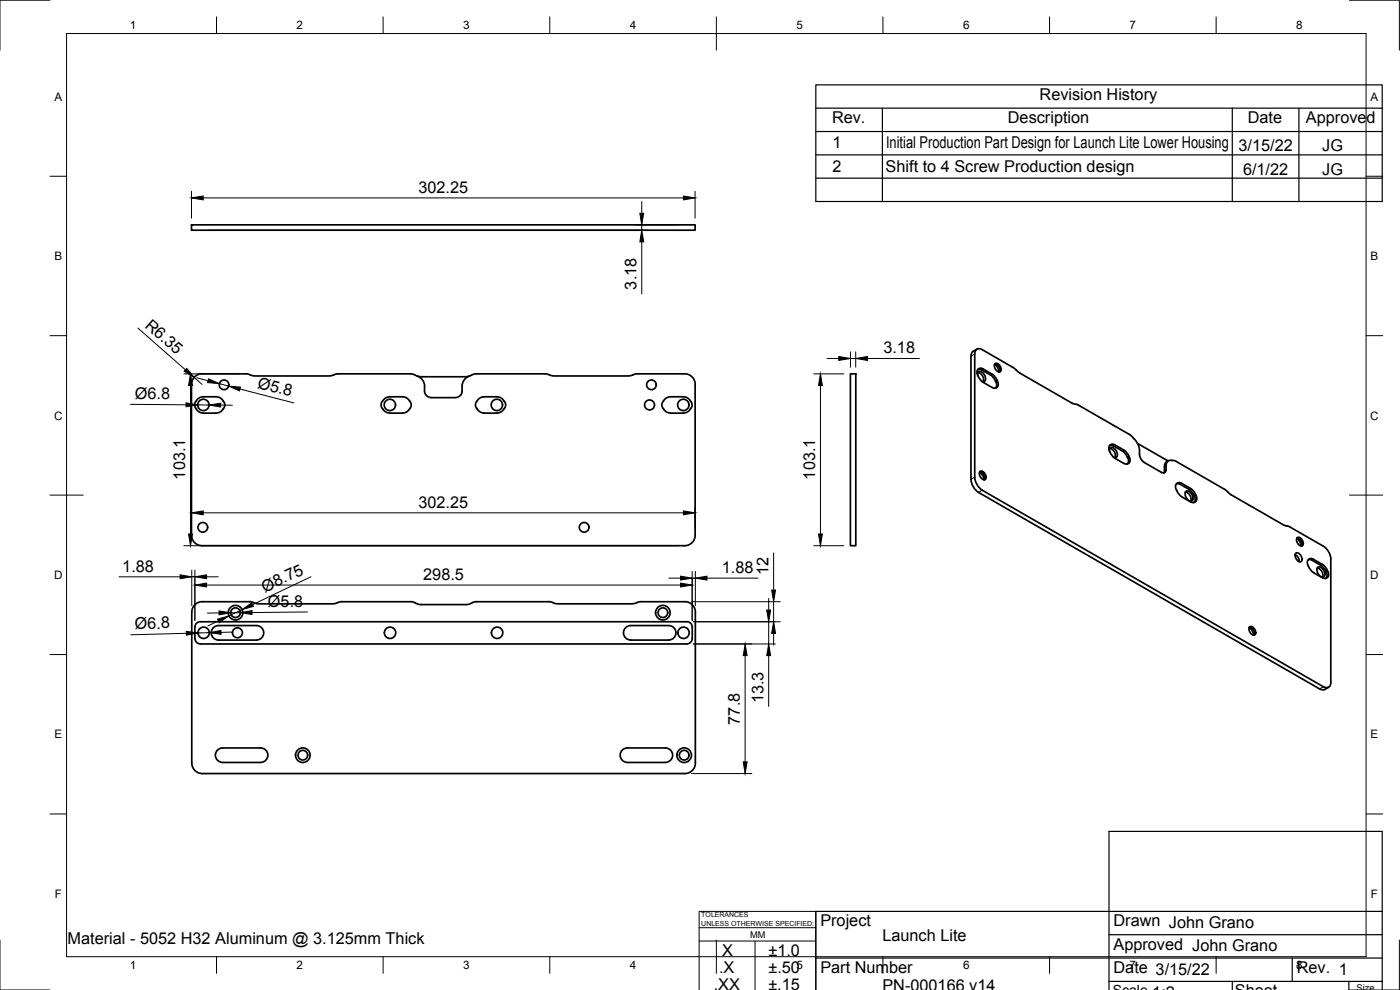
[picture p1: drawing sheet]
<svg xmlns="http://www.w3.org/2000/svg" width="420mm" height="297mm" viewBox="0 0 420 297" stroke-linecap="round" stroke-linejoin="round" font-family="sans-serif">
<!-- layer: Visible -->
<g fill="none" stroke="#000" stroke-width=".51">
<path d="M57.5 67.5h151.1v1.6h-151.1zM59.2 119.8l1.3-.7 4.3-.1a2.65 2.65 0 0 1 2.5 3.1 2.99 2.99 0 0 1-2.5 1.9l-3.8-.1a2.65 2.65 0 0 1-2.5-3.1zM115.2 119.8l1.3-.7 4.3-.1a2.65 2.65 0 0 1 2.5 3.1 2.99 2.99 0 0 1-2.5 1.9l-3.8-.1a2.65 2.65 0 0 1-2.5-3.1zM125.2 112.8a3.6 3.6 0 0 1 2.2 4.5 2 2 0 0 0 2 2h7.3a2.04 2.04 0 0 0 2-2M140.9 112.8l2.1-.7 20.9 .1 2.4 .6h22.3l2.7-.7 14.1 .1a3.1 3.1 0 0 1 3.2 3.1v45.3a3.1 3.1 0 0 1-3.1 3.1h-144.9a3.2 3.2 0 0 1-3.1-3.2v-45.2a3.2 3.2 0 0 1 3.2-3.2l13.4 .1 2.4 .6h22.3l2.7-.7 22 .1 1.7 .6M140.9 112.8l-1.2 .2h-13.3l-1.2-.2M140.9 112.8a3.7 3.7 0 0 0-2.2 4.5M199.5 119.8l1.3-.7 4.3-.1a2.67 2.67 0 0 1 2.5 3.1 2.99 2.99 0 0 1-2.5 1.9l-3.8-.1a2.65 2.65 0 0 1-2.5-3.1zM255.2 112.2h1.6v51.5h-1.6zM292.5 106.2v37l.5 1.9 1.3 1.6 102.9 59.3M292.5 106.2a1.37 1.37 0 0 1 .7-1.5 1.37 1.37 0 0 1 1.6 .2l9.2 5.4M293.2 104.8l-1.4 .8-.4 1.3v36.9l.5 1.9 1.2 1.6 102.9 59.4"/>
<path d="M293.4 112.5a.89 .89 0 0 1 .6-1.1 .89 .89 0 0 1 1.1 .6 1.61 1.61 0 0 1 .2 2.5l-.7-.1M293.4 110.9a2.56 2.56 0 0 0 .7 2.8l1 1M293.5 111.7a2.29 2.29 0 0 1 1.6 2.8M293.6 110.7l.7 .1 3.3 2 1.3 1.8M295 110.7l3.1 1.8 1.1 1.6M295 110.7l-1-.2-.5 .4M298.5 109.3l.9 1 .4 1.3M298.5 109.2a1.89 1.89 0 0 1 1.4 2.4M298.6 109.1a1.62 1.62 0 0 1 1.8 2.1 .87 .87 0 0 1-.9 .4 .87 .87 0 0 1-.7-.7l-.4-1.2zM298.9 116.3l-.2 .2M298.9 114.6l.2 .8-.2 .9M299.2 114.1a1.32 1.32 0 0 1 .3 1.7 1.32 1.32 0 0 1-1.8 .5l-2.7-1.6"/>
<path d="M304 110.3l.9 .7M304.9 111l1.1 .9 15.7 9.1 2 .6 15.2 8.8 1.5 1.4M151.2 120.2l-.7-.7-.9-.4-4.3-.1a2.67 2.67 0 0 0-2.5 3.1 2.94 2.94 0 0 0 2.5 1.8h4.3l.9-.4 .7-.8M151.2 120.2a1.72 1.72 0 0 1 0 2.6M333 135.3a.89 .89 0 0 1 .6-1.1 .89 .89 0 0 1 1.1 .6 1.61 1.61 0 0 1 .1 2.5l-.7-.2M333 133.7l-.2 .9 .2 .8M333 135.4l.6 1.1 1 1M333 133.7l.6-.4h.7l3 1.7a4.1 4.1 0 0 1 1.8 3.6l-.3 .3M333.1 134.5a2.29 2.29 0 0 1 1.6 2.8M333.2 133.5l.9 .3M334.1 133.8l2.7 1.5a4 4 0 0 1 1.8 3.6l-.2 .2M334.6 137.5l3.1 1.7h.6l.5-.3"/>
<path d="M338.4 139.1l-.1 .2M340.4 131.8l.8 1 .6 1.2 .2 2.3M341.4 133l8.8 5.1M342 136.3l.4 1.4 1 1.1 5.1 2.9a.86 .86 0 0 0 1 .1 .86 .86 0 0 0 .4-.9 2.57 2.57 0 0 1 .8-2.7l1.5-.1 .8 .3 14.8 8.6 .6 .6M350.1 138.5l-.2 .3a3.6 3.6 0 0 0-.5 2.6l-.1 .5M350.2 138.1l.4 .2-.5 .2M294 141.6l.9 1.1 .4 1.3M294 141.6a1.89 1.89 0 0 1 1.4 2.4M294.1 141.5a1.62 1.62 0 0 1 1.8 2.1 .87 .87 0 0 1-.9 .3 .87 .87 0 0 1-.7-.7l-.4-1.2zM353 146.9l1.3 1.9 3 1.8M353.2 145.1l1 .2 3 1.8 1.1 1.6M355.8 147.6a2.29 2.29 0 0 1 1.6 2.8"/>
<path d="M355.9 147.5a1.87 1.87 0 0 1 2.2 2 .74 .74 0 0 1-.4 .8 .74 .74 0 0 1-.8-.1l-1-1.1a1.54 1.54 0 0 1 0-1.6zM357.3 146.6l-2.7-1.6a1.26 1.26 0 0 0-1.6 .3 1.26 1.26 0 0 0 0 1.6M357.3 146.6a4 4 0 0 1 1.8 3.5 1.17 1.17 0 0 1-1.8 .5M358.3 148.7a1.47 1.47 0 0 1 0 2.1M368.4 147.6l1.1 .8M369.5 148.4l15.7 9.1 1.9 .6 10.1 5.8 .9 .8 .8 1.2 .5 1.9v36.9a1.36 1.36 0 0 1-.6 1.5 1.36 1.36 0 0 1-1.6-.2M388.7 166.4a2.22 2.22 0 0 1 1.2 2.1M388.9 166a1.67 1.67 0 0 1 1.8 2.2 .9 .9 0 0 1-.9 .3 .9 .9 0 0 1-.7-.7l-.4-1.2zM389.2 161.5l.9 1 .4 1.4M389.2 161.4a1.89 1.89 0 0 1 1.4 2.5M389.3 161.3a1.62 1.62 0 0 1 1.8 2.1 .87 .87 0 0 1-.9 .4 .87 .87 0 0 1-.7-.7l-.4-1.2zM392.8 167.9h.7l2.9 1.7"/>
<path d="M394.2 167.8l3 1.8 1.2 1.6M394.2 167.8a1.31 1.31 0 0 0-1.7 .4 1.31 1.31 0 0 0 .2 1.8l1.1 1.5 3.1 1.9M395.3 170.4a2.29 2.29 0 0 1 1.6 2.8M395.4 170.2a1.87 1.87 0 0 1 2.2 2.1 .74 .74 0 0 1-.3 .8 .74 .74 0 0 1-.9-.1l-1-1.1a1.54 1.54 0 0 1 0-1.7zM396.4 169.6l1 1 .6 1.1M398 171.7a1.27 1.27 0 0 1-.2 1.9M398.4 171.2a1.31 1.31 0 0 1 .2 1.7 1.31 1.31 0 0 1-1.7 .4M57.6 183.7v45.2a3.2 3.2 0 0 0 3.1 3.2M58.5 188.2v3.4M58.5 188.1l.5-1.1 1.1-.5h146a1.58 1.58 0 0 1 1.7 1.6v3.5M58.5 191.6l.5 1.1 1.1 .5h146l1.2-.5 .5-1.1M60.7 180.5a3.2 3.2 0 0 0-3.1 3.2"/>
<path d="M65.6 192.1h11.4M65.6 192a2.17 2.17 0 0 1-2.2-2.1 2.17 2.17 0 0 1 2.2-2.2h11.4a2.17 2.17 0 0 1 2.1 2.2 2.17 2.17 0 0 1-2.1 2.1M189.3 192.1h11.4M189.3 192a2.17 2.17 0 0 1-2.2-2.1 2.17 2.17 0 0 1 2.2-2.2h11.4a2.17 2.17 0 0 1 2.2 2.2 2.17 2.17 0 0 1-2.2 2.1M192.4 180.5h13.1a3.2 3.2 0 0 1 3.2 3.2M192.4 180.5l-2.7 .7h-22.3l-2.4-.7h-21.9l-3.3 .9h-13.8l-2.8-.9h-20.9l-2.4 .7h-22.3l-2.7-.7h-14.2M208.7 183.7v45.2M374.9 188.2l.9 1.1 .5 1.3M375 188.2a1.89 1.89 0 0 1 1.3 2.4M375 188.1a1.62 1.62 0 0 1 1.8 2.1 .87 .87 0 0 1-.9 .4 .87 .87 0 0 1-.7-.7l-.4-1.2zM398.7 206.2l-1.4 .8-1.3-.3M78.2 224.4h-11.4a2.17 2.17 0 0 0-2.2 2.2 2.17 2.17 0 0 0 2.2 2.2h11.4"/>
<path d="M78.2 224.4a2.17 2.17 0 0 1 2.2 2.2 2.17 2.17 0 0 1-2.2 2.2M188.3 228.8h11.4M188.3 224.4h11.4M188.3 224.4a2.17 2.17 0 0 0-2.2 2.2 2.17 2.17 0 0 0 2.2 2.2M199.7 224.4a2.17 2.17 0 0 1 2.2 2.2 2.17 2.17 0 0 1-2.2 2.2M208.7 228.9a3.2 3.2 0 0 1-3.2 3.2h-144.8"/>
<circle cx="67.2" cy="115.5" r="1.45"/>
<circle cx="195.5" cy="115.5" r="1.45"/>
<circle cx="61" cy="121.5" r="1.7"/>
<circle cx="117" cy="121.5" r="1.7"/>
<circle cx="149.1" cy="121.5" r="1.7"/>
<circle cx="194.9" cy="121.5" r="1.49"/>
<circle cx="205.1" cy="121.5" r="1.7"/>
<circle cx="60.9" cy="158.2" r="1.45"/>
<circle cx="175.3" cy="158.2" r="1.45"/>
<circle cx="61.1" cy="189.9" r="1.7"/>
<circle cx="70.7" cy="183.8" r="1.45"/>
<circle cx="70.7" cy="183.8" r="2.19"/>
<circle cx="71.3" cy="189.9" r="1.49"/>
<circle cx="117.1" cy="189.9" r="1.7"/>
<circle cx="149.2" cy="189.9" r="1.7"/>
<circle cx="198.9" cy="183.8" r="1.45"/>
<circle cx="198.9" cy="183.8" r="2.19"/>
<circle cx="205.1" cy="189.9" r="1.7"/>
<circle cx="90.9" cy="226.6" r="1.45"/>
<circle cx="90.9" cy="226.6" r="2.19"/>
<circle cx="205.3" cy="226.6" r="1.45"/>
<circle cx="205.3" cy="226.6" r="2.19"/>
</g>
<!-- layer: Visible Narrow -->
<g fill="none" stroke="#000" stroke-width=".3">
<path d="M292.5 106.2l-1.1 .7M295 110.7l-.4 .3M297.7 112.3l-.4 .2M299.2 114.1l-.5 .2M299.2 116.1l-.5 .3M299.3 116l-.4 .3M299.3 114.3l-.4 .3M334.6 133.5l-.5 .3M337.3 135l-.5 .3M338.8 136.9l-.5 .2M338.8 138.9l-.5 .3M338.9 138.8l-.5 .3"/>
<path d="M338.9 137.1l-.5 .3M349.9 139.7l-.4 .3M292.5 143.2l-1.1 .6M294.8 147.1l-1.2 .6M349.9 140.9l-.4 .3M354.6 145l-.4 .3M357.3 146.6l-.5 .2M358.8 150.5l-.5 .2M358.8 148.4l-.5 .3M358.9 150.3l-.4 .3M358.9 148.7l-.4 .2M394.2 167.8l-.5 .3"/>
<path d="M396.9 169.4l-.5 .2M398.4 171.2l-.5 .3M398.5 173.1l-.6 .4M398.5 171.4l-.5 .3M397.2 206l-1.2 .7"/>
</g>
<!-- layer: Border -->
<g fill="none" stroke="#000" stroke-width=".3">
<path d="M15 .1h-15v15M20 10.1h390v276.9h-390zM65 5.1v5M115 5.1v5M165 5.1v5M215 5.1v10M265 5.1v5M315 5.1v5M365 5.1v5M405 .1h15v15M15 52.9h5M410 52.9h5"/>
<path d="M15 100.7h5M410 100.7h5M15 148.6h10M405 148.6h10M15 196.4h5M410 196.4h5M15 244.2h5M410 244.2h5M0 282.1v14.9h15M65 287v5M115 287v5M165 287v5"/>
<path d="M215 282.1v9.9M265 287v5M315 287v5M365 287v5M420 282.1v14.9h-15"/>
</g>
<!-- layer: TitleBlock -->
<g fill="none" stroke="#000" stroke-width=".36">
<path d="M244.8 25.5h170v35h-170zM244.8 32.5h170M244.8 39.5h170M264.8 32.5v28M369.8 32.5v28M389.8 32.5v28M244.8 53.5h170M244.8 46.5h170M414.8 273.5h-170v23.5M244.8 287.5h170M332.8 297v-47.5h82v47.5M332.8 294.5h82"/>
<path d="M332.8 280.4h82M369.8 294.5v2.5M387.8 287.5v7M404.8 294.5v2.5"/>
</g>
<path d="M209.8 278.3h35M209.8 297v-23.5h35v23.5M209.8 282.3h35M226.6 282.3v14.7" fill="none" stroke="#000" stroke-width=".3"/>
<!-- layer: Dimensions -->
<g fill="none" stroke="#000" stroke-width=".3">
<path d="M57.5 57.4v8.1M61 59.4h144.1M208.6 57.4v8.1M62.7 69.1h131.9M190.6 67.5h12.8M192.6 60.5v3.5M192.6 67.5v1.6M192.6 72.6v15.6M41.4 98.4l14.2 12.5M55.2 112.2h16.6M57.2 115.7v44.5M58.3 113.2l2.3 2.1"/>
<path d="M59.1 113.4l3.3 .8M65.8 115.1l2.8 .8M72 116.7l16.2 4.2M244.2 112.2h9M246.2 115.7v44.5M248.2 107.6h3.5M255.2 105.6v4.6M255.2 107.6h1.6M256.8 105.6v4.6M260.3 107.6h15.6M39.2 121.3l16.6 .2M59.3 121.5h3.4"/>
<path d="M66.2 121.5l3.5 .1M57.5 151.9v6.6M61 153.9h144.1M208.6 151.9v6.6M35.7 173.1h18.4M55.2 163.7h148.2M57.6 171.1v10.6M57.6 173.1h.9M58.5 171.1v15.1M62 173.1h3.5M62 175.5h142.2M93.3 173l-17.5 8.4"/>
<path d="M200.7 173.5h3.5M207.7 171.5v14.7M207.7 173.5h1M208.7 171.5v10.2M212.2 173.5h15.2M230.7 179.5v3.5M232.2 165.9v11.1M244.2 163.7h9M55.9 190l-16.7 .5M62.8 189.8l-3.4 .1M65.6 186.3l-3.2 1.5M65.7 183.9h-3.5"/>
<path d="M69.8 189.6l-3.5 .1M72.1 183.8l-2.9 .1M72.6 182.9l-3.9 1.9M92.3 183.6l-16.7 .2M207.5 180.5h26.7M208.1 193.2h24.6M208.1 186.5h26.1M223.6 196.7v31.9M230.7 186.5v6.7M230.7 196.7v15.3M232.2 180.5v6M232.2 190v3.5"/>
<path d="M207.5 232.1h18.1"/>
</g>
<g fill="#000" stroke="#000" stroke-width=".3">
<path d="M57.5 59.4l3.5-.6v1.2zM205.1 58.8l3.5 .6-3.5 .6zM192 64h1.2l-.6 3.5zM192.6 69.1l.6 3.5h-1.2zM56 110.5l2.3 2.7-3.1-1.8zM57.2 112.2l.5 3.5h-1.1zM62.6 113.7l3.2 1.4-3.5-.3zM68.6 115.9l3.6 .2-.3 1.2zM246.2 112.2l.6 3.5h-1.2zM251.7 107l3.5 .6-3.5 .5zM256.8 107.6l3.5-.6v1.1zM55.8 120.9l3.5 .6-3.5 .6z"/>
<path d="M62.7 121.5l3.6-.5-.1 1.1zM57.5 153.9l3.5-.6v1.2zM205.1 153.3l3.5 .6-3.5 .6zM54.1 172.5l3.5 .6-3.5 .5zM56.6 160.2h1.1l-.5 3.5zM58.5 173.1l3.5-.6v1.1zM58.5 175.5l3.5-.6v1.2zM204.2 174.9l3.5 .6-3.5 .6zM204.2 172.9l3.5 .6-3.5 .5zM208.7 173.5l3.5-.6v1.1zM231.6 177h1.1l-.5 3.5zM245.6 160.2h1.2l-.6 3.5z"/>
<path d="M55.9 189.4l3.5 .5-3.5 .7zM65.3 185.8l3.4-1-2.9 2zM65.7 183.3l3.5 .6-3.5 .6zM62.8 189.8l3.5-.6v1.1zM72.6 182.9l3-2 .5 1zM72.1 183.8l3.5-.6v1.2zM223.6 193.2l.6 3.5h-1.1zM230.1 183h1.2l-.6 3.5zM230.7 193.2l.6 3.5h-1.2zM232.2 186.5l.5 3.5h-1.1zM223.1 228.6h1.1l-.6 3.5z"/>
</g>
<g font-size="4.9">
<text x="312" y="30">Revision History</text>
<text x="249.7" y="37">Rev.</text>
<text x="302.5" y="37">Description</text>
<text x="374.5" y="37">Date</text>
<text x="391.9" y="37">Approved</text>
<text x="249.9" y="44.5">1</text>
<text x="265.9" y="44.5">Initial Production Part Design for Launch Lite Lower Housing</text>
<text x="371.7" y="45.5">3/15/22</text>
<text x="396.8" y="45.5">JG</text>
<text x="249.9" y="51.7">2</text>
<text x="265.8" y="51.7">Shift to 4 Screw Production design</text>
<text x="373" y="52.5">6/1/22</text>
<text x="396.8" y="52.5">JG</text>
<text x="125.6" y="57.8">302.25</text>
<text x="191" y="86.9" transform="rotate(-90 191 86.9)">3.18</text>
<text x="43.2" y="98" transform="rotate(41 43.2 98)">R6.35</text>
<text x="265.1" y="106">3.18</text>
<text x="40.5" y="119.7">Ø6.8</text>
<text x="77.1" y="116.3" transform="rotate(14 77.1 116.3)">Ø5.8</text>
<text x="55.6" y="143.9" transform="rotate(-90 55.6 143.9)">103.1</text>
<text x="244.7" y="143.9" transform="rotate(-90 244.7 143.9)">103.1</text>
<text x="125.6" y="152.3">302.25</text>
<text x="36.7" y="171.5">1.88</text>
<text x="127" y="174">298.5</text>
<text x="216.6" y="171.9">1.88</text>
<text x="230.7" y="172.6" transform="rotate(-90 230.7 172.6)">12</text>
<text x="79.4" y="177.8" transform="rotate(-25 79.4 177.8)">Ø8.75</text>
<text x="80.4" y="182.1" transform="rotate(-1 80.4 182.1)">Ø5.8</text>
<text x="40.5" y="188.8" transform="rotate(-2 40.5 188.8)">Ø6.8</text>
<text x="229.1" y="211" transform="rotate(-90 229.1 211)">13.3</text>
<text x="222.1" y="217.4" transform="rotate(-90 222.1 217.4)">77.8</text>
<text x="246.2" y="277.9">Project</text>
<text x="334.2" y="277.9">Drawn John Grano</text>
<text x="20.3" y="283.3">Material - 5052 H32 Aluminum @ 3.125mm Thick</text>
<text x="216.7" y="286.9">X</text>
<text x="230.6" y="287">±1.0</text>
<text x="264.8" y="282.5">Launch Lite</text>
<text x="334.2" y="285">Approved John Grano</text>
<text x="215.8" y="292">.X</text>
<text x="230.6" y="292">±.50</text>
<text x="246.2" y="292">Part Number</text>
<text x="334.2" y="292">Date 3/15/22</text>
<text x="389.2" y="292">Rev. 1</text>
<text x="214.2" y="297">.XX</text>
<text x="230.6" y="297">±.15</text>
<text x="264.8" y="297.4">PN-000166 v14</text>
</g>
<g font-size="3.5">
<text x="39" y="8.8">1</text>
<text x="89" y="8.8">2</text>
<text x="139" y="8.8">3</text>
<text x="189" y="8.8">4</text>
<text x="239" y="8.8">5</text>
<text x="289" y="8.8">6</text>
<text x="339" y="8.8">7</text>
<text x="389" y="8.8">8</text>
<text x="16.3" y="30.2">A</text>
<text x="411.3" y="30.2">A</text>
<text x="16.3" y="78">B</text>
<text x="411.3" y="78">B</text>
<text x="16.2" y="125.9">C</text>
<text x="411.2" y="125.9">C</text>
<text x="16.2" y="173.7">D</text>
<text x="411.2" y="173.7">D</text>
<text x="16.3" y="221.6">E</text>
<text x="411.3" y="221.6">E</text>
<text x="16.4" y="269.4">F</text>
<text x="411.4" y="269.4">F</text>
<text x="39" y="290.8">1</text>
<text x="89" y="290.8">2</text>
<text x="139" y="290.8">3</text>
<text x="189" y="290.8">4</text>
<text x="239" y="290.8">5</text>
<text x="289" y="290.8">6</text>
<text x="339" y="290.8">7</text>
<text x="389" y="290.8">8</text>
</g>
<g font-size="2.8">
<text x="225.1" y="281.5">MM</text>
<text x="407.1" y="297.5">Size</text>
</g>
<g font-size="2.1">
<text x="210.5" y="275.2">TOLERANCES</text>
<text x="210.5" y="277.7">UNLESS OTHERWISE SPECIFIED:</text>
</g>
</svg>
